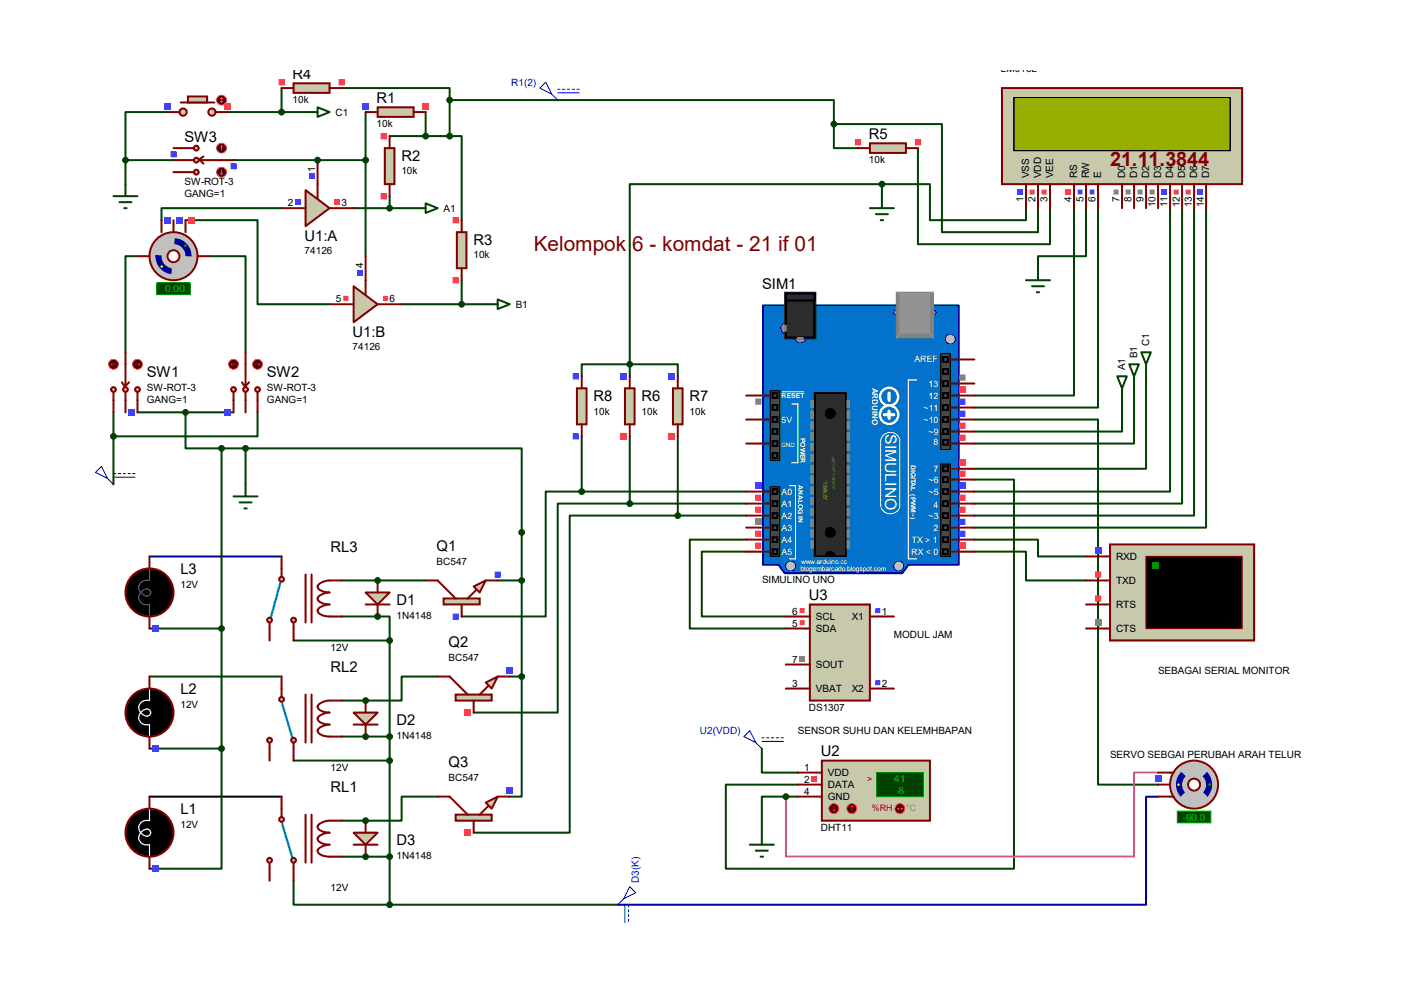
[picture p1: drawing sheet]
<svg xmlns="http://www.w3.org/2000/svg" width="297mm" height="210mm" viewBox="0 0 297 210" stroke-linecap="round" stroke-linejoin="round" font-family="sans-serif">
<path d="M49.4 33.9h17.8M29.1 54.2h-2.6v20.3M39.2 46.6h15.3v17.7h15.2M44.3 54.2h7.6v20.3M59.6 44h-25.4v2.6" fill="none" stroke="#004000" stroke-width=".42"/>
<circle cx="67.2" cy="33.9" r=".21" fill="#004000"/>
<g fill="none" stroke="#004000" stroke-width=".42">
<path d="M59.6 18.6v5.1M72.3 18.6h22.8v2.6M26.5 33.9h10.2M26.5 33.9v5M35.4 23.7h-8.9v10.2M48.1 23.7h16.5M67.2 33.9h10.1M77.3 23.7v30.5M82.4 28.8h12.7M90 23.7v5.1M95.1 28.8h2.6v17.8M95.1 21.2h81.3v5"/>
<path d="M95.1 21.2v7.6M176.4 26.2h22.9v22.9h20.3v-5.1M176.4 26.2v5.1h5.1M194.2 31.3v20.3h27.9v-7.6M74.8 44h12.7M82.4 41.5v2.5M97.7 59.3v5M186.6 41.5v-2.6h10.1v7.7h20.3v-2.6M227.2 44v39.7h-21.1M229.7 44v10.2h-10.1v2.5M232.3 44v42.2h-26.2M247.5 44v60h-41.4"/>
<path d="M250.1 44v62.5h-44M252.6 44v65.1h-46.5M255.1 44v67.6h-49M85 64.3h17.7M24 87.2v15.2M29.1 87.2h20.3M39.2 87.2v7.6h7.7M46.9 94.8h5v7.6M46.9 94.8v63.5M54.5 87.2v5.1h-30.5M133.2 92.3v14.2h24.7M143.4 92.3v16.8h14.5"/>
<path d="M31.6 132.9h15.3M72.3 122.8h7.6M31.6 143.1h28M31.6 158.3h15.3M46.9 158.3v25.4h-15.3"/>
</g>
<path d="M31.6 168.5h28" fill="none" stroke="#000" stroke-width=".42"/>
<path d="M31.6 117.7h28" fill="none" stroke="#000080" stroke-width=".42"/>
<circle cx="79.9" cy="122.8" r=".21" fill="#004000"/>
<path d="M72.3 130.4h7.6" fill="none" stroke="#004000" stroke-width=".42"/>
<circle cx="79.9" cy="130.4" r=".21" fill="#004000"/>
<path d="M72.3 148.2h5" fill="none" stroke="#004000" stroke-width=".42"/>
<circle cx="77.3" cy="148.2" r=".21" fill="#004000"/>
<path d="M72.3 155.8h5" fill="none" stroke="#004000" stroke-width=".42"/>
<circle cx="77.3" cy="155.8" r=".21" fill="#004000"/>
<path d="M77.3 155.8h5.1M72.3 173.6h5" fill="none" stroke="#004000" stroke-width=".42"/>
<circle cx="77.3" cy="173.6" r=".21" fill="#004000"/>
<path d="M72.3 181.2h5" fill="none" stroke="#004000" stroke-width=".42"/>
<circle cx="77.3" cy="181.2" r=".21" fill="#004000"/>
<g fill="none" stroke="#004000" stroke-width=".42">
<path d="M186.6 38.9h-53.4v38.1M133.2 77h10.2v2.6M133.2 77h-10.1v2.6M133.2 77v2.6M242.4 79.6v19.5h-36.3M51.9 94.8h58.5v48.3M123.1 92.3v11.7M206.1 88.7h26.2v77.2h12.7M237.4 84.7v6.6h-31.3M239.9 82.1v11.7h-33.8M123.1 104h-7.7v26.4h-17.7M123.1 104h34.8"/>
<path d="M133.2 106.5h-15.2v44.2h-17.8M143.4 109.1h-22.9v67h-20.3M157.9 116.7h-9.4v13.7h17.7M157.9 114.1h-12v18.8h20.3M206.1 101.4h8.4v82.3h-61v-17.8h15.3M206.1 114.1h13.5v3.6h10.1M206.1 116.7h10.9v6.1h12.7M62.1 135.5h20.3M79.9 130.4h2.5v5.1M79.9 122.8h10.1M82.4 135.5v55.8M105.3 122.8h5.1"/>
<path d="M92.6 143.1h-7.6v5.1h-7.7M107.8 143.1h2.6M110.4 143.1v25.4h-2.6M161.2 158.3v5.1h7.6M62.1 160.9h20.3M92.6 168.5h-7.6v5.1h-7.7M168.8 168.5h-7.6v7.6M62.1 186.3v5h20.3M77.3 181.2h5.1M82.4 191.3h48.3"/>
</g>
<path d="M245 168.5h-2.6v22.8h-111.7" fill="none" stroke="#000080" stroke-width=".42"/>
<path d="M245 163.4h-5.1v17.8h-73.7v-12.7" fill="none" stroke="#f0f" stroke-width=".42"/>
<path d="M64.6 40.2l5.1 3.8-5.1 3.8z" fill="#c8c8aa" stroke="#800000" stroke-width=".42"/>
<path d="M67.2 33.9v8.1M59.6 44h5M69.7 44h5.1" fill="none" stroke="#800000" stroke-width=".42"/>
<path d="M62.5 42.2h1v1.1h-1z" fill="#4040ff"/>
<path d="M70.9 42.2h1v1.1h-1z" fill="#ff4040"/>
<path d="M65.4 36.8h1.1v1h-1.1z" fill="#4040ff"/>
<path d="M74.8 60.5l5.1 3.8-5.1 3.9z" fill="#c8c8aa" stroke="#800000" stroke-width=".42"/>
<path d="M77.3 54.2v8.1M69.7 64.3h5.1M79.9 64.3h5.1" fill="none" stroke="#800000" stroke-width=".42"/>
<path d="M72.6 62.6h1.1v1h-1.1zM81 62.6h1.1v1h-1.1z" fill-rule="evenodd" fill="#ff4040"/>
<path d="M75.6 57.1h1v1.1h-1z" fill="#4040ff"/>
<circle cx="36.7" cy="54.2" r="5.1" fill="#c0c0c0" stroke="#800000" stroke-width=".42"/>
<circle cx="36.7" cy="54.2" r="1.27" fill="#fff" stroke="#800000" stroke-width=".42"/>
<path d="M34.2 51.3a3.9 3.9 0 0 1 2.8-.9l-.1 1.2a2.53 2.53 0 0 0-2.7 2.4l-1.3-.1a3.8 3.8 0 0 1 1.3-2.6z" fill="#c0c0c0" stroke="#c0c0c0" stroke-width=".38"/>
<g fill="#000080">
<path d="M37 50.4a3.8 3.8 0 0 1 3.5 4h-1.3a2.53 2.53 0 0 0-2.3-2.8z"/>
<path d="M32.9 53.9l1.3 .1a2.53 2.53 0 0 0 2.3 2.7l-.1 1.3a3.8 3.8 0 0 1-3.5-4.1z"/>
</g>
<path d="M36.5 56.7a2.53 2.53 0 0 0 2.7-2.3h1.3a3.8 3.8 0 0 1-4.1 3.6z" fill="#c0c0c0" stroke="#c0c0c0" stroke-width=".38"/>
<circle cx="34.2" cy="56.4" r=".26" fill="#ff0"/>
<circle cx="39.2" cy="52" r=".26" fill="#0f0"/>
<path d="M33.1 59.8h7.2v2.5h-7.2z" fill="#004000" stroke="#0f0" stroke-width=".21"/>
<path d="M29.1 54.2h2.5M34.2 46.6v2.5M36.7 46.6v2.5M39.2 46.6v2.5M41.8 54.2h2.5" fill="none" stroke="#800000" stroke-width=".42"/>
<path d="M37.3 45.9h1.4v1.3h-1.4z" fill="#4040ff"/>
<path d="M39.9 45.9h1.3v1.3h-1.3z" fill="#ff4040"/>
<path d="M34.8 45.9h1.3v1.3h-1.3z" fill="#4040ff"/>
<g fill="#c8c8aa" stroke="#800000" stroke-width=".42">
<circle cx="26.5" cy="82.4" r=".51"/>
<circle cx="24" cy="82.4" r=".51"/>
<circle cx="29.1" cy="82.4" r=".51"/>
</g>
<path d="M26.5 74.5v7.1l.8-.7M24 82.9v4.3M25.8 80.9l.5 .7M26.5 83.1v4.1M29.1 82.9v4.3" fill="none" stroke="#800000" stroke-width=".42"/>
<circle cx="24" cy="77" r="1.02" fill="#400000" stroke="#f00" stroke-width=".21"/>
<path d="M23.5 77l.2 .3M23.5 77h1M23.7 76.8l-.2 .2" fill="none" stroke="#f00" stroke-width=".21"/>
<circle cx="29.1" cy="77" r="1.02" fill="#400000" stroke="#f00" stroke-width=".21"/>
<path d="M28.6 77h1M29.3 76.8l.3 .2M29.6 77l-.3 .3" fill="none" stroke="#f00" stroke-width=".21"/>
<path d="M27.2 86.6h1.3v1.3h-1.3z" fill="#4040ff"/>
<g fill="#c8c8aa" stroke="#800000" stroke-width=".42">
<circle cx="51.9" cy="82.4" r=".51"/>
<circle cx="49.4" cy="82.4" r=".51"/>
<circle cx="54.5" cy="82.4" r=".51"/>
</g>
<path d="M51.9 74.5v7.1l.8-.7M49.4 82.9v4.3M51.2 80.9l.5 .7M51.9 83.1v4.1M54.5 82.9v4.3" fill="none" stroke="#800000" stroke-width=".42"/>
<circle cx="49.4" cy="77" r="1.02" fill="#400000" stroke="#f00" stroke-width=".21"/>
<path d="M48.9 77l.2 .3M48.9 77h1M49.1 76.8l-.2 .2" fill="none" stroke="#f00" stroke-width=".21"/>
<circle cx="54.5" cy="77" r="1.02" fill="#400000" stroke="#f00" stroke-width=".21"/>
<path d="M54 77h1M54.7 76.8l.3 .2M55 77l-.3 .3" fill="none" stroke="#f00" stroke-width=".21"/>
<path d="M47.5 86.6h1.3v1.3h-1.3z" fill="#4040ff"/>
<g fill="#c8c8aa" stroke="#800000" stroke-width=".42">
<circle cx="41.5" cy="33.9" r=".51"/>
<circle cx="41.5" cy="31.3" r=".51"/>
<circle cx="41.5" cy="36.4" r=".51"/>
</g>
<path d="M36.7 33.9h4.1M36.7 31.3h4.3M36.7 36.4h4.3M43.1 33.1l-.8 .5M49.4 33.9h-7.1l.8 .7" fill="none" stroke="#800000" stroke-width=".42"/>
<circle cx="46.9" cy="31.3" r="1.02" fill="#400000" stroke="#f00" stroke-width=".21"/>
<path d="M46.9 30.8l-.3 .3M46.9 30.8l.2 .3M46.9 30.8v1" fill="none" stroke="#f00" stroke-width=".21"/>
<circle cx="46.9" cy="36.4" r="1.02" fill="#400000" stroke="#f00" stroke-width=".21"/>
<path d="M46.6 36.7l.3 .2M46.9 35.9v1M47.1 36.7l-.2 .2" fill="none" stroke="#f00" stroke-width=".21"/>
<path d="M36.1 32h1.3v1.3h-1.3zM48.8 34.5h1.3v1.3h-1.3z" fill-rule="evenodd" fill="#4040ff"/>
<path d="M26.5 38.9v2.6M24 41.5h5.1M25.3 42.8h2.5M26.3 44h.5M87.5 44h2.5M90 43l2.6 1-2.6 1z" fill="none" stroke="#004000" stroke-width=".42"/>
<path d="M114.2 18.6l1.2-1.2 1.3 2.5zM116.7 19.9l1.3 1.3M118 18.9h.5M118 19.6h4.6M119 18.9h.5M120 18.9h.5M121 18.9h.5M122 18.9h.6" fill="none" stroke="#0000c0" stroke-width=".21"/>
<path d="M79.9 22.7h7.6v2h-7.6z" fill="#c8c8aa" stroke="#800000" stroke-width=".42"/>
<path d="M77.3 23.7h2.6M87.5 23.7h2.5" fill="none" stroke="#800000" stroke-width=".42"/>
<path d="M76.7 21.8h1.3v1.3h-1.3z" fill="#4040ff"/>
<path d="M89.4 21.8h1.3v1.3h-1.3z" fill="#ff4040"/>
<g fill="#004000" stroke="#004000" stroke-width=".42">
<circle cx="67.2" cy="33.9" r=".51"/>
<circle cx="77.3" cy="33.9" r=".51"/>
</g>
<path d="M81.4 31.3h2v7.6h-2z" fill="#c8c8aa" stroke="#800000" stroke-width=".42"/>
<path d="M82.4 28.8v2.5M82.4 38.9v2.6" fill="none" stroke="#800000" stroke-width=".42"/>
<path d="M80.5 40.9h1.3v1.3h-1.3zM80.5 28.2h1.3v1.3h-1.3z" fill-rule="evenodd" fill="#ff4040"/>
<path d="M96.6 49.1h2.1v7.6h-2.1z" fill="#c8c8aa" stroke="#800000" stroke-width=".42"/>
<path d="M97.7 46.6v2.5M97.7 56.7v2.6" fill="none" stroke="#800000" stroke-width=".42"/>
<path d="M95.8 58.6h1.3v1.3h-1.3zM95.8 45.9h1.3v1.3h-1.3z" fill-rule="evenodd" fill="#ff4040"/>
<g fill="#004000" stroke="#004000" stroke-width=".42">
<circle cx="82.4" cy="44" r=".51"/>
<circle cx="90" cy="28.8" r=".51"/>
<circle cx="95.1" cy="28.8" r=".51"/>
<circle cx="97.7" cy="64.3" r=".51"/>
</g>
<path d="M102.7 64.3h2.6M105.3 63.3l2.5 1-2.5 1.1z" fill="none" stroke="#004000" stroke-width=".42"/>
<g fill="#c8c8aa" stroke="#800000" stroke-width=".42">
<circle cx="44.8" cy="23.7" r=".76"/>
<circle cx="38.7" cy="23.7" r=".76"/>
</g>
<path d="M38.2 21.7h7.1" fill="none" stroke="#800000" stroke-width=".42"/>
<path d="M39.8 20.4h4v1.3h-4z" fill="#c8c8aa" stroke="#800000" stroke-width=".42"/>
<path d="M35.4 23.7h2.6M45.6 23.7h2.5" fill="none" stroke="#800000" stroke-width=".42"/>
<circle cx="46.9" cy="21.2" r="1.02" fill="#400000" stroke="#f00" stroke-width=".21"/>
<path d="M46.6 21.4l.3 .3M46.9 20.7v1M46.9 20.7l-.3 .2M46.9 20.7l.2 .2M47.1 21.4l-.2 .3" fill="none" stroke="#f00" stroke-width=".21"/>
<path d="M34.8 21.8h1.3v1.3h-1.3z" fill="#4040ff"/>
<path d="M47.5 21.8h1.3v1.3h-1.3z" fill="#ff4040"/>
<circle cx="26.5" cy="33.9" r=".51" fill="#004000" stroke="#004000" stroke-width=".42"/>
<path d="M62.1 17.6h7.6v2h-7.6z" fill="#c8c8aa" stroke="#800000" stroke-width=".42"/>
<path d="M59.6 18.6h2.5M69.7 18.6h2.6" fill="none" stroke="#800000" stroke-width=".42"/>
<path d="M58.9 16.7h1.3v1.3h-1.3zM71.6 16.7h1.3v1.3h-1.3z" fill-rule="evenodd" fill="#ff4040"/>
<g fill="#004000" stroke="#004000" stroke-width=".42">
<circle cx="95.1" cy="21.2" r=".51"/>
<circle cx="59.6" cy="23.7" r=".51"/>
</g>
<path d="M64.6 23.7h2.6M67.2 22.7l2.5 1-2.5 1z" fill="none" stroke="#004000" stroke-width=".42"/>
<path d="M161.4 64.6h41.4v54.9h-10.6l-1.3 1.7h-24.9l-1.3-1.7h-3.3z" fill="#0272cc" stroke="#0000c0" stroke-width=".42"/>
<path d="M168.8 85.4v12.5M193.9 80.3h-1.7v37.9h1.7M167 102.7h1.3v15.5" fill="none" stroke="#fff" stroke-width=".25"/>
<circle cx="188.3" cy="93.6" r="2.12" fill="#0272cc" stroke="#fff" stroke-width=".21" stroke-dasharray=".4 .1"/>
<circle cx="188.3" cy="106.5" r="2.16" fill="#0272cc" stroke="#fff" stroke-width=".21"/>
<path d="M186.1 93h4.5v14h-4.5z" fill="#0272cc" stroke="#0272cc" stroke-width=".42"/>
<path d="M186.4 92.8l-.1 14.5M190.4 92.8v14.5" fill="none" stroke="#fff" stroke-width=".21"/>
<path d="M186.3 92l-.5 1.3M190.4 92l.5 1.3M185.8 106.5l.8 2.6M190.9 106.5l-.5 1.8" fill="none" stroke="#0272cc" stroke-width=".42"/>
<g fill="#0272cc" stroke="#fff" stroke-width=".51">
<circle cx="188.1" cy="83.9" r="1.91"/>
<circle cx="188.1" cy="87.7" r="1.95"/>
</g>
<path d="M187.1 87.7h2M188.1 83.1v1.6M188.1 87v1.5" fill="none" stroke="#fff" stroke-width=".68"/>
<path d="M167.5 85.4h1.3M167.5 97.9h1.3M167 118.2h1.3" fill="none" stroke="#fff" stroke-width=".25"/>
<path d="M165.5 82.9h4.6" fill="none" stroke="#fff" stroke-width=".21"/>
<g fill="#c0c0c0" stroke="#0000c0" stroke-width=".21">
<circle cx="190.1" cy="119.7" r="1.06"/>
<circle cx="167.3" cy="119.7" r="1.06"/>
<circle cx="201" cy="71.7" r="1.06"/>
</g>
<g fill="#464646" stroke="#000" stroke-width=".25">
<path d="M162.9 82.6h2.1v14.8h-2.1z"/>
<path d="M162.9 103h2.1v14.7h-2.1z"/>
<path d="M199 74.8h2v20.3h-2z"/>
<path d="M199 98.1h2v19.6h-2z"/>
</g>
<g fill="#464646" stroke="#000" stroke-width=".42">
<path d="M163.4 83.1h1.1v1.1h-1.1z"/>
<path d="M163.4 85.7h1.1v1h-1.1z"/>
<path d="M163.4 88.2h1.1v1h-1.1z"/>
<path d="M163.4 90.8h1.1v1h-1.1z"/>
<path d="M163.4 93.3h1.1v1h-1.1z"/>
<path d="M163.4 95.8h1.1v1.1h-1.1z"/>
<path d="M163.4 103.5h1.1v1h-1.1z"/>
<path d="M163.4 106h1.1v1h-1.1z"/>
<path d="M163.4 108.5h1.1v1.1h-1.1z"/>
<path d="M163.4 111.1h1.1v1h-1.1z"/>
<path d="M163.4 113.6h1.1v1h-1.1z"/>
<path d="M163.4 116.2h1.1v1h-1.1z"/>
<path d="M199.5 75.5h1v1h-1z"/>
<path d="M199.5 80.6h1v1h-1z"/>
<path d="M199.5 83.1h1v1.1h-1z"/>
<path d="M199.5 85.7h1v1h-1z"/>
<path d="M199.5 88.2h1v1h-1z"/>
<path d="M199.5 90.8h1v1h-1z"/>
<path d="M199.5 93h1v1.1h-1z"/>
<path d="M199.5 78.1h1v1h-1z"/>
<path d="M199.5 98.6h1v1.1h-1z"/>
<path d="M199.5 100.9h1v1h-1z"/>
<path d="M199.5 103.5h1v1h-1z"/>
<path d="M199.5 106h1v1h-1z"/>
<path d="M199.5 108.5h1v1.1h-1z"/>
<path d="M199.5 111.1h1v1h-1z"/>
<path d="M199.5 113.6h1v1h-1z"/>
<path d="M199.5 116.2h1v1h-1z"/>
</g>
<path d="M172.3 83.1h6.6v34.6h-6.6z" fill="#2c2c2c" stroke="#000" stroke-width=".42"/>
<g fill="#000" stroke="#000" stroke-width=".21">
<circle cx="175.6" cy="87.5" r="1.06"/>
<circle cx="175.6" cy="117.7" r="1.06"/>
<circle cx="175.6" cy="112.6" r="1.06"/>
</g>
<path d="M172.1 118.4h7.1" fill="none" stroke="#0272cc" stroke-width="1.2"/>
<g fill="#939393" stroke="#0000c0" stroke-width=".21">
<circle cx="197.5" cy="66.1" r=".55"/>
<circle cx="189.6" cy="66.1" r=".55"/>
</g>
<path d="M189.6 61.8h7.9v9.7h-7.9z" fill="#808080" stroke="#808080" stroke-width=".21"/>
<path d="M190.4 62.1h6.3v8.3h-6.3z" fill="#939393" stroke="#939393" stroke-width=".21"/>
<path d="M189.7 61.8l.7 .3M190.4 70.4l-.8 1.1M196.7 70.4l.8 1.1M197.5 61.8l-.8 .3" fill="none" stroke="#939393" stroke-width=".21"/>
<g fill="#939393" stroke="#0000c0" stroke-width=".21">
<circle cx="169.3" cy="71.2" r="1.31"/>
<circle cx="166.5" cy="69.4" r="1.31"/>
</g>
<path d="M166 61.8h6.6v9.9h-6.6z" fill="#000" stroke="#2c2c2c" stroke-width=".21"/>
<g fill="#808080" stroke="#808080" stroke-width=".42">
<path d="M168.8 71.5h1v.2h-1z"/>
<path d="M166 68.9h.2v1h-.2z"/>
</g>
<path d="M166.8 62.6h5v8.4h-5z" fill="#2c2c2c" stroke="#2c2c2c" stroke-width=".42"/>
<path d="M166.2 62.1h6.1v1.5h-6.1z" fill="#2c2c2c" stroke="#000" stroke-width=".42"/>
<g fill="#808080" stroke="#808080" stroke-width=".25">
<path d="M179.2 84.7h.5v1.5h-.5z"/>
<path d="M179.2 87h.5v1.5h-.5z"/>
<path d="M179.2 89.2h.5v1.6h-.5z"/>
<path d="M179.2 91.5h.5v1.5h-.5z"/>
<path d="M179.2 93.8h.5v1.5h-.5z"/>
<path d="M179.2 96.1h.5v1.5h-.5z"/>
<path d="M179.2 98.4h.5v1.5h-.5z"/>
<path d="M179.2 100.7h.5v1.5h-.5z"/>
<path d="M179.2 103h.5v1.5h-.5z"/>
<path d="M179.2 105.2h.5v1.6h-.5z"/>
<path d="M179.2 107.5h.5v1.6h-.5z"/>
<path d="M179.2 109.8h.5v1.5h-.5z"/>
<path d="M179.2 112.1h.5v1.5h-.5z"/>
<path d="M179.2 114.4h.5v1.5h-.5z"/>
<path d="M171.6 84.7h.5v1.5h-.5z"/>
<path d="M171.6 87h.5v1.5h-.5z"/>
<path d="M171.6 89.2h.5v1.6h-.5z"/>
<path d="M171.6 91.5h.5v1.5h-.5z"/>
<path d="M171.6 93.8h.5v1.5h-.5z"/>
<path d="M171.6 96.1h.5v1.5h-.5z"/>
<path d="M171.6 98.4h.5v1.5h-.5z"/>
<path d="M171.6 100.7h.5v1.5h-.5z"/>
<path d="M171.6 103h.5v1.5h-.5z"/>
<path d="M171.6 105.2h.5v1.6h-.5z"/>
<path d="M171.6 107.5h.5v1.6h-.5z"/>
<path d="M171.6 109.8h.5v1.5h-.5z"/>
<path d="M171.6 112.1h.5v1.5h-.5z"/>
<path d="M171.6 114.4h.5v1.5h-.5z"/>
</g>
<g fill="none" stroke="#800000" stroke-width=".42">
<path d="M201 76h5.1M157.9 93.8h5M157.9 88.7h5M157.9 83.7h5M201 93.8h5.1M201 91.3h5.1M201 88.7h5.1M201 86.2h5.1M201 83.7h5.1M201 81.1h5.1M201 99.1h5.1M157.9 116.7h5"/>
<path d="M157.9 114.1h5M157.9 111.6h5M157.9 109.1h5M157.9 106.5h5M157.9 104h5M201 116.7h5.1M201 114.1h5.1M201 111.6h5.1M201 109.1h5.1M201 106.5h5.1M201 104h5.1M201 101.4h5.1"/>
</g>
<path d="M202.9 114.8h1.4v1.3h-1.4z" fill="#ff4040"/>
<path d="M202.9 112.2h1.4v1.3h-1.4zM202.9 109.7h1.4v1.3h-1.4z" fill-rule="evenodd" fill="#4040ff"/>
<path d="M202.9 107.1h1.4v1.4h-1.4zM202.9 104.6h1.4v1.3h-1.4z" fill-rule="evenodd" fill="#ff4040"/>
<path d="M202.9 102.1h1.4v1.3h-1.4z" fill="#4040ff"/>
<path d="M202.9 99.5h1.4v1.3h-1.4zM202.9 91.9h1.4v1.3h-1.4zM202.9 89.4h1.4v1.3h-1.4z" fill-rule="evenodd" fill="#ff4040"/>
<path d="M202.9 86.8h1.4v1.3h-1.4zM202.9 84.3h1.4v1.3h-1.4z" fill-rule="evenodd" fill="#4040ff"/>
<path d="M202.9 81.7h1.4v1.4h-1.4z" fill="#ff4040"/>
<path d="M202.9 79.2h1.4v1.3h-1.4zM159.8 84.3h1.3v1.3h-1.3z" fill-rule="evenodd" fill="#808080"/>
<path d="M202.9 97.2h1.4v1.4h-1.4z" fill="#ff4040"/>
<path d="M159.8 102.1h1.3v1.3h-1.3z" fill="#4040ff"/>
<path d="M159.8 104.6h1.3v1.3h-1.3zM159.8 107.1h1.3v1.4h-1.3z" fill-rule="evenodd" fill="#ff4040"/>
<path d="M159.8 109.7h1.3v1.3h-1.3z" fill="#808080"/>
<path d="M159.8 112.2h1.3v1.3h-1.3zM159.8 114.8h1.3v1.3h-1.3z" fill-rule="evenodd" fill="#ff4040"/>
<path d="M49.4 105h5.1M50.7 106.3h2.5M51.7 107.5h.5M51.9 102.4v2.6" fill="none" stroke="#004000" stroke-width=".42"/>
<path d="M21.5 98.6l1.2 2.6-2.5-1.3zM22.7 101.2l1.3 1.2M24 100.2h.5M24 100.9h4.6M25 100.2h.5M26 100.2h.5M27.1 100.2h.5M28.1 100.2h.5" fill="none" stroke="#0000c0" stroke-width=".21"/>
<g fill="#004000" stroke="#004000" stroke-width=".42">
<circle cx="24" cy="92.3" r=".51"/>
<circle cx="39.2" cy="87.2" r=".51"/>
</g>
<path d="M212 18.6h50.8v20.3h-50.8z" fill="#c8c8aa" stroke="#800000" stroke-width=".42"/>
<path d="M214.5 20.7h45.7v11.1h-45.7z" fill="#324600" stroke="#000" stroke-width=".25"/>
<path d="M214.5 20.7h45.7v11.1h-45.7z" fill="#96af00" stroke="#000" stroke-width=".25"/>
<g fill="none" stroke="#800000" stroke-width=".42">
<path d="M217 38.9v5.1M219.6 38.9v5.1M222.1 38.9v5.1M227.2 38.9v5.1M229.7 38.9v5.1M232.3 38.9v5.1M237.4 38.9v5.1M239.9 38.9v5.1M242.4 38.9v5.1M245 38.9v5.1M247.5 38.9v5.1M250.1 38.9v5.1"/>
<path d="M252.6 38.9v5.1M255.1 38.9v5.1"/>
</g>
<path d="M253.4 40.1h1v1h-1z" fill="#4040ff"/>
<path d="M250.8 40.1h1.1v1h-1.1zM248.3 40.1h1v1h-1z" fill-rule="evenodd" fill="#ff4040"/>
<path d="M245.7 40.1h1.1v1h-1.1z" fill="#4040ff"/>
<path d="M243.2 40.1h1.1v1h-1.1zM240.7 40.1h1v1h-1zM238.1 40.1h1.1v1h-1.1zM235.6 40.1h1v1h-1z" fill-rule="evenodd" fill="#808080"/>
<path d="M230.5 40.1h1.1v1h-1.1zM228 40.1h1v1h-1z" fill-rule="evenodd" fill="#4040ff"/>
<path d="M225.4 40.1h1.1v1h-1.1z" fill="#ff4040"/>
<path d="M215.3 40.1h1v1h-1z" fill="#4040ff"/>
<path d="M217.8 40.1h1.1v1h-1.1zM220.3 40.1h1.1v1h-1.1z" fill-rule="evenodd" fill="#ff4040"/>
<path d="M184 30.3h7.6v2h-7.6z" fill="#c8c8aa" stroke="#800000" stroke-width=".42"/>
<path d="M181.5 31.3h2.5M191.6 31.3h2.6" fill="none" stroke="#800000" stroke-width=".42"/>
<path d="M180.8 29.4h1.4v1.3h-1.4zM193.5 29.4h1.4v1.3h-1.4z" fill-rule="evenodd" fill="#ff4040"/>
<path d="M184 44h5.1M185.3 45.3h2.5M186.3 46.6h.5M186.6 41.5v2.5M217 59.3h5.1M219.6 56.7v2.6M218.3 60.5h2.6M219.3 61.8h.5M158.6 178.6h5.1M159.9 179.9h2.5M161.2 176.1v2.5M160.9 181.2h.5" fill="none" stroke="#004000" stroke-width=".42"/>
<circle cx="176.4" cy="26.2" r=".51" fill="#004000" stroke="#004000" stroke-width=".42"/>
<path d="M157.4 155.8l1.2-1.3 1.3 2.6zM159.9 157.1l1.3 1.2M161.2 156h.5M161.2 156.8h4.5M162.2 156h.5M163.2 156h.5M164.2 156h.5M165.2 156h.5" fill="none" stroke="#0000c0" stroke-width=".21"/>
<path d="M59.6 171v1.8M64.6 172.3v10.2M65.9 172.3v10.2M69.7 173.6a2.69 2.69 0 0 0-2.5 1.2 2.31 2.31 0 0 0 2.5 1.3 2.69 2.69 0 0 0-2.5 1.3 2.31 2.31 0 0 0 2.5 1.2 2.69 2.69 0 0 0-2.5 1.3 2.31 2.31 0 0 0 2.5 1.3M57 182.5v1.2M62.1 182.5v1.2" fill="none" stroke="#800000" stroke-width=".42"/>
<path d="M59.6 173.8l2.2 7.6" fill="none" stroke="#00c0c0" stroke-width=".51"/>
<path d="M59.3 174.1l-2 7.3" fill="none" stroke="#fff" stroke-width=".51"/>
<g fill="#c8c8aa" stroke="#800000" stroke-width=".42">
<circle cx="59.6" cy="173.3" r=".51"/>
<circle cx="57" cy="181.9" r=".51"/>
<circle cx="62.1" cy="181.9" r=".51"/>
</g>
<path d="M57 157.1v1.2M59.6 145.6v1.8M62.1 157.1v1.2M64.6 146.9v10.2M65.9 146.9v10.2M69.7 148.2a2.69 2.69 0 0 0-2.5 1.2 2.31 2.31 0 0 0 2.5 1.3 2.69 2.69 0 0 0-2.5 1.3 2.31 2.31 0 0 0 2.5 1.2 2.69 2.69 0 0 0-2.5 1.3 2.31 2.31 0 0 0 2.5 1.3M59.6 168.5v2.5M69.7 173.6h2.6M57 183.7v2.6M62.1 183.7v2.6M69.7 181.2h2.6" fill="none" stroke="#800000" stroke-width=".42"/>
<path d="M59.6 148.4l2.2 7.6" fill="none" stroke="#00c0c0" stroke-width=".51"/>
<path d="M59.3 148.7l-2 7.3" fill="none" stroke="#fff" stroke-width=".51"/>
<g fill="#c8c8aa" stroke="#800000" stroke-width=".42">
<circle cx="59.6" cy="147.9" r=".51"/>
<circle cx="57" cy="156.5" r=".51"/>
<circle cx="62.1" cy="156.5" r=".51"/>
</g>
<path d="M57 131.7v1.2M59.6 120.2v1.8M62.1 131.7v1.2M64.6 121.5v10.2M65.9 121.5v10.2M69.7 122.8a2.69 2.69 0 0 0-2.5 1.2 2.31 2.31 0 0 0 2.5 1.3 2.69 2.69 0 0 0-2.5 1.3 2.31 2.31 0 0 0 2.5 1.2 2.69 2.69 0 0 0-2.5 1.3 2.31 2.31 0 0 0 2.5 1.3M57 158.3v2.6M59.6 143.1v2.5M62.1 158.3v2.6M69.7 155.8h2.6M69.7 148.2h2.6" fill="none" stroke="#800000" stroke-width=".42"/>
<path d="M59.6 123l2.2 7.6" fill="none" stroke="#fff" stroke-width=".51"/>
<path d="M59.3 123.3l-2 7.3" fill="none" stroke="#00c0c0" stroke-width=".51"/>
<g fill="#c8c8aa" stroke="#800000" stroke-width=".42">
<circle cx="59.6" cy="122.5" r=".51"/>
<circle cx="57" cy="131.1" r=".51"/>
<circle cx="62.1" cy="131.1" r=".51"/>
</g>
<path d="M59.6 117.7v2.5M57 132.9v2.6M62.1 132.9v2.6M69.7 130.4h2.6M69.7 122.8h2.6M31.6 168.5v2.5M31.6 181.2v2.5" fill="none" stroke="#800000" stroke-width=".42"/>
<g fill="#004000" stroke="#004000" stroke-width=".42">
<circle cx="51.9" cy="94.8" r=".51"/>
<circle cx="110.4" cy="122.8" r=".51"/>
</g>
<path d="M132 190.1l-1.3 1.2M132.2 191.3v3.9M133 191.3v.6M133 192.4v.5M133 193.4v.5M133 194.4v.5M133.2 187.5l1.3 1.3-2.5 1.3z" fill="none" stroke="#0000c0" stroke-width=".21"/>
<circle cx="31.6" cy="176.1" r="5.1" fill="#000" stroke="#800000" stroke-width=".42"/>
<path d="M23.5 176.1h1.8M24.3 172.6l1.5 1M25.8 178.6l-1.5 1.1M26.8 169.5l1 1.5M31.6 171v2.6a1.69 1.69 0 0 0-2.2 1.1 1.69 1.69 0 0 0 1.4 2.1 .77 .77 0 0 0 1.1-.7 .77 .77 0 0 0-1.1-.7 1.68 1.68 0 0 0-1.4 1.4 1.68 1.68 0 0 0 1 1.8h1.2v2.6M27.8 181.2l-1 1.5" fill="none" stroke="#fff" stroke-width=".25"/>
<path d="M32.3 183.1h1.3v1.3h-1.3z" fill="#4040ff"/>
<circle cx="31.6" cy="150.7" r="5.1" fill="#000" stroke="#800000" stroke-width=".42"/>
<path d="M23.5 150.7h1.8M24.3 147.2l1.5 1M25.8 153.2l-1.5 1.1M26.8 144.1l1 1.5M27.8 155.8l-1 1.5M31.6 145.6v2.6a1.69 1.69 0 0 0-2.2 1.1 1.69 1.69 0 0 0 1.4 2.1 .77 .77 0 0 0 1.1-.7 .77 .77 0 0 0-1.1-.7 1.68 1.68 0 0 0-1.4 1.4 1.68 1.68 0 0 0 1 1.8h1.2v2.6" fill="none" stroke="#fff" stroke-width=".25"/>
<path d="M31.6 143.1v2.5M31.6 155.8v2.5" fill="none" stroke="#800000" stroke-width=".42"/>
<path d="M32.3 157.7h1.3v1.3h-1.3z" fill="#4040ff"/>
<circle cx="31.6" cy="125.3" r="5.1" fill="#000" stroke="#800000" stroke-width=".42"/>
<path d="M31.6 120.2v2.6a1.69 1.69 0 0 0-2.2 1.1 1.69 1.69 0 0 0 1.4 2.1 .77 .77 0 0 0 1.1-.7 .77 .77 0 0 0-1.1-.7 1.68 1.68 0 0 0-1.4 1.4 1.68 1.68 0 0 0 1 1.8h1.2v2.6" fill="none" stroke="#606060" stroke-width=".25"/>
<path d="M26.8 118.7l1 1.5M23.5 125.3h1.8M24.3 121.8l1.5 1M25.8 127.8l-1.5 1.1M27.8 130.4l-1 1.5" fill="none" stroke="#fff" stroke-width=".25"/>
<path d="M31.6 117.7v2.5M31.6 130.4v2.5" fill="none" stroke="#800000" stroke-width=".42"/>
<path d="M32.3 132.3h1.3v1.3h-1.3z" fill="#4040ff"/>
<g fill="#004000" stroke="#004000" stroke-width=".42">
<circle cx="46.9" cy="94.8" r=".51"/>
<circle cx="46.9" cy="132.9" r=".51"/>
<circle cx="46.9" cy="158.3" r=".51"/>
</g>
<path d="M132.2 82.1h2v7.6h-2z" fill="#c8c8aa" stroke="#800000" stroke-width=".42"/>
<path d="M133.2 79.6v2.5M133.2 89.7v2.6" fill="none" stroke="#800000" stroke-width=".42"/>
<path d="M131.3 91.7h1.3v1.3h-1.3z" fill="#ff4040"/>
<path d="M131.3 79h1.3v1.3h-1.3z" fill="#4040ff"/>
<path d="M142.4 82.1h2v7.6h-2z" fill="#c8c8aa" stroke="#800000" stroke-width=".42"/>
<path d="M143.4 79.6v2.5M143.4 89.7v2.6" fill="none" stroke="#800000" stroke-width=".42"/>
<path d="M141.5 91.7h1.3v1.3h-1.3z" fill="#ff4040"/>
<path d="M141.5 79h1.3v1.3h-1.3z" fill="#4040ff"/>
<path d="M122 82.1h2.1v7.6h-2.1z" fill="#c8c8aa" stroke="#800000" stroke-width=".42"/>
<path d="M123.1 79.6v2.5M123.1 89.7v2.6" fill="none" stroke="#800000" stroke-width=".42"/>
<path d="M121.2 91.7h1.3v1.3h-1.3zM121.2 79h1.3v1.3h-1.3z" fill-rule="evenodd" fill="#4040ff"/>
<g fill="#004000" stroke="#004000" stroke-width=".42">
<circle cx="133.2" cy="106.5" r=".51"/>
<circle cx="143.4" cy="109.1" r=".51"/>
<circle cx="186.6" cy="38.9" r=".51"/>
</g>
<path d="M77.3 125.3h5.1l-2.5 2.5z" fill="#c8c8aa" stroke="#800000" stroke-width=".42"/>
<path d="M77.3 127.8h5.1M79.9 122.8v2.5M79.9 127.8v2.6" fill="none" stroke="#800000" stroke-width=".42"/>
<g fill="#004000" stroke="#004000" stroke-width=".42">
<circle cx="79.9" cy="122.8" r=".51"/>
<circle cx="79.9" cy="130.4" r=".51"/>
</g>
<path d="M74.8 150.7h5.1l-2.6 2.5z" fill="#c8c8aa" stroke="#800000" stroke-width=".42"/>
<path d="M74.8 153.2h5.1M77.3 148.2v2.5M77.3 153.2v2.6" fill="none" stroke="#800000" stroke-width=".42"/>
<path d="M74.8 176.1h5.1l-2.6 2.5z" fill="#c8c8aa" stroke="#800000" stroke-width=".42"/>
<path d="M74.8 178.6h5.1M77.3 173.6v2.5M77.3 178.6v2.6" fill="none" stroke="#800000" stroke-width=".42"/>
<g fill="#004000" stroke="#004000" stroke-width=".42">
<circle cx="77.3" cy="148.2" r=".51"/>
<circle cx="77.3" cy="155.8" r=".51"/>
<circle cx="82.4" cy="155.8" r=".51"/>
<circle cx="77.3" cy="173.6" r=".51"/>
<circle cx="77.3" cy="181.2" r=".51"/>
</g>
<path d="M171.3 127.8h12.7v20.4h-12.7z" fill="#c8c8aa" stroke="#800000" stroke-width=".42"/>
<path d="M166.2 130.4h5.1M166.2 132.9h5.1M184 130.4h5.1M166.2 145.6h5.1M166.2 140.5h5.1M184 145.6h5.1" fill="none" stroke="#800000" stroke-width=".42"/>
<path d="M185.2 128.6h1v1.1h-1zM185.2 143.8h1v1.1h-1z" fill-rule="evenodd" fill="#4040ff"/>
<path d="M169.2 128.6h1v1.1h-1zM169.2 131.1h1v1.1h-1z" fill-rule="evenodd" fill="#ff4040"/>
<path d="M169.2 138.8h1v1h-1z" fill="#808080"/>
<path d="M173.9 160.9h22.8v12.7h-22.8z" fill="#c8c8aa" stroke="#800000" stroke-width=".42"/>
<path d="M185.3 163.4h10.2v5.1h-10.2z" fill="#004000" stroke="#0f0" stroke-width=".21"/>
<path d="M168.8 165.9h5.1M168.8 163.4h5.1M168.8 168.5h5.1" fill="none" stroke="#800000" stroke-width=".42"/>
<circle cx="180.2" cy="171" r="1.02" fill="#400000" stroke="#f00" stroke-width=".21"/>
<path d="M180.2 170.5l-.2 .3M180.2 170.5l.3 .3M180.2 170.5v1" fill="none" stroke="#f00" stroke-width=".21"/>
<circle cx="176.4" cy="171" r="1.02" fill="#400000" stroke="#f00" stroke-width=".21"/>
<path d="M176.1 171.3l.3 .2M176.4 170.5v1M176.7 171.3l-.3 .2" fill="none" stroke="#f00" stroke-width=".21"/>
<circle cx="190.4" cy="171" r="1.02" fill="#400000" stroke="#f00" stroke-width=".21"/>
<path d="M189.9 171h1M189.9 171l.2 .3M190.1 170.8l-.2 .2M190.6 170.8l.3 .2M190.9 171l-.3 .3" fill="none" stroke="#f00" stroke-width=".21"/>
<path d="M171.7 164.2h1.1v1h-1.1z" fill="#ff4040"/>
<circle cx="252.6" cy="165.9" r="5.1" fill="#c0c0c0" stroke="#800000" stroke-width=".42"/>
<circle cx="252.6" cy="165.9" r="1.27" fill="#fff" stroke="#800000" stroke-width=".42"/>
<path d="M247.5 163.4h.8M247.5 168.5h.8" fill="none" stroke="#800000" stroke-width=".42"/>
<path d="M249.9 163.2a3.9 3.9 0 0 1 5.4 0l-.9 1a2.46 2.46 0 0 0-3.6 0z" fill="#c0c0c0" stroke="#c0c0c0" stroke-width=".38"/>
<g fill="#000080">
<path d="M255.3 163.2a3.9 3.9 0 0 1 0 5.5l-.9-1a2.46 2.46 0 0 0 0-3.5z"/>
<path d="M249.9 163.2l.9 1a2.46 2.46 0 0 0 0 3.5l-.9 1a3.9 3.9 0 0 1 0-5.5z"/>
</g>
<path d="M249.9 168.7l.9-1a2.46 2.46 0 0 0 3.6 0l.9 1a3.9 3.9 0 0 1-5.4 0z" fill="#c0c0c0" stroke="#c0c0c0" stroke-width=".38"/>
<circle cx="249.3" cy="165.9" r=".26" fill="#ff0"/>
<circle cx="255.9" cy="165.9" r=".26" fill="#0f0"/>
<path d="M249 171.5h7.2v2.6h-7.2z" fill="#004000" stroke="#0f0" stroke-width=".21"/>
<path d="M245 165.9h2.5M245 163.4h2.5M245 168.5h2.5" fill="none" stroke="#800000" stroke-width=".42"/>
<path d="M244.3 164h1.4v1.4h-1.4z" fill="#4040ff"/>
<g fill="#004000" stroke="#004000" stroke-width=".42">
<circle cx="166.2" cy="168.5" r=".51"/>
<circle cx="110.4" cy="112.6" r=".51"/>
</g>
<path d="M236.3 79.6h2.1l-1 2.5zM238.9 77h2l-1 2.6zM239.9 79.6v2.5M241.4 74.5h2.1l-1.1 2.5zM242.4 77v2.6M237.4 82.1v2.6" fill="none" stroke="#004000" stroke-width=".42"/>
<g fill="#c8c8aa" stroke="#800000" stroke-width=".42">
<path d="M100.2 124l2.5-1.2-1.2 2.5z"/>
<path d="M93.9 126.6h7.6v1.2h-7.6z"/>
</g>
<path d="M90 122.8h2.6l3.8 3.8M97.7 127.8v2.6M100.7 124.8l-1.8 1.8M102.7 122.8h2.6" fill="none" stroke="#800000" stroke-width=".42"/>
<path d="M95.8 129.8h1.3v1.3h-1.3zM104.6 120.9h1.4v1.3h-1.4z" fill-rule="evenodd" fill="#4040ff"/>
<g fill="#c8c8aa" stroke="#800000" stroke-width=".42">
<path d="M102.7 144.4l2.6-1.3-1.3 2.5z"/>
<path d="M96.4 146.9h7.6v1.3h-7.6z"/>
</g>
<path d="M92.6 143.1h2.5l3.8 3.8M100.2 148.2v2.5M103.3 145.1l-1.8 1.8M105.3 143.1h2.5" fill="none" stroke="#800000" stroke-width=".42"/>
<path d="M98.3 150.1h1.3v1.3h-1.3z" fill="#ff4040"/>
<path d="M107.2 141.2h1.3v1.3h-1.3z" fill="#4040ff"/>
<g fill="#c8c8aa" stroke="#800000" stroke-width=".42">
<path d="M102.7 169.8l2.6-1.3-1.3 2.5z"/>
<path d="M96.4 172.3h7.6v1.3h-7.6z"/>
</g>
<path d="M92.6 168.5h2.5l3.8 3.8M100.2 173.6v2.5M103.3 170.5l-1.8 1.8M105.3 168.5h2.5" fill="none" stroke="#800000" stroke-width=".42"/>
<path d="M98.3 175.5h1.3v1.3h-1.3z" fill="#ff4040"/>
<path d="M107.2 166.6h1.3v1.3h-1.3z" fill="#4040ff"/>
<g fill="#004000" stroke="#004000" stroke-width=".42">
<circle cx="110.4" cy="143.1" r=".51"/>
<circle cx="123.1" cy="104" r=".51"/>
<circle cx="133.2" cy="77" r=".51"/>
<circle cx="82.4" cy="160.9" r=".51"/>
<circle cx="82.4" cy="135.5" r=".51"/>
<circle cx="82.4" cy="181.2" r=".51"/>
<circle cx="82.4" cy="191.3" r=".51"/>
</g>
<path d="M234.8 115.1h30.5v20.4h-30.5z" fill="#c8c8aa" stroke="#800000" stroke-width=".42"/>
<path d="M242.4 117.7h20.4v15.2h-20.4z" fill="#000" stroke="#800000" stroke-width=".25"/>
<path d="M243.7 119h1.3v1.2h-1.3z" fill="#0f0"/>
<path d="M229.7 117.7h5.1M229.7 127.8h5.1M229.7 122.8h5.1M229.7 132.9h5.1" fill="none" stroke="#800000" stroke-width=".42"/>
<path d="M231.6 115.8h1.4v1.3h-1.4z" fill="#4040ff"/>
<path d="M231.6 125.9h1.4v1.4h-1.4zM231.6 120.9h1.4v1.3h-1.4z" fill-rule="evenodd" fill="#ff4040"/>
<path d="M231.6 131h1.4v1.3h-1.4z" fill="#808080"/>
<text font-size="4.4" fill="#800000" x="112.9" y="53.1">Kelompok 6 - komdat - 21 if 01</text>
<text font-size="4.2" fill="#800000" x="234.8" y="35.2">21.11.3844</text>
<text font-size="3.3" fill="#fff" x="187.2" y="91.8" transform="rotate(90 187.2 91.8)">SIMULINO</text>
<g font-size="3.1">
<text x="61.9" y="16.7">R4</text>
<text x="79.7" y="21.8">R1</text>
<text x="39" y="29.9">SW3</text>
<text x="183.8" y="29.4">R5</text>
<text x="84.9" y="34">R2</text>
<text x="64.4" y="50.9">U1:A</text>
<text x="100.2" y="51.7">R3</text>
<text x="161.2" y="61">SIM1</text>
<text x="74.6" y="71.2">U1:B</text>
<text x="31.1" y="79.7">SW1</text>
<text x="56.5" y="79.7">SW2</text>
<text x="125.6" y="84.8">R8</text>
<text x="135.7" y="84.8">R6</text>
<text x="145.9" y="84.8">R7</text>
<text x="69.9" y="116.8">RL3</text>
<text x="92.4" y="116.5">Q1</text>
<text x="38.2" y="121.4">L3</text>
<text x="83.9" y="127.9">D1</text>
<text x="171.1" y="127">U3</text>
<text x="94.9" y="136.8">Q2</text>
<text x="69.9" y="142.2">RL2</text>
<text x="38.2" y="146.8">L2</text>
<text x="83.9" y="153.3">D2</text>
<text x="173.7" y="160">U2</text>
<text x="69.9" y="167.6">RL1</text>
<text x="94.9" y="162.2">Q3</text>
<text x="38.2" y="172.2">L1</text>
<text x="83.9" y="178.7">D3</text>
</g>
<g font-size="2.1">
<text x="211.8" y="15.3">LM016L</text>
<text x="61.9" y="21.8">10k</text>
<text x="71" y="24.5">C1</text>
<text x="79.7" y="26.9">10k</text>
<text x="183.8" y="34.5">10k</text>
<text x="39" y="39.1">SW-ROT-3</text>
<text x="39" y="41.6">GANG=1</text>
<text x="66.7" y="36.4" transform="rotate(-90 66.7 36.4)">1</text>
<text x="84.9" y="36.9">10k</text>
<text x="217.7" y="37.7" transform="rotate(-90 217.7 37.7)">VSS</text>
<text x="220.3" y="37.7" transform="rotate(-90 220.3 37.7)">VDD</text>
<text x="222.8" y="37.7" transform="rotate(-90 222.8 37.7)">VEE</text>
<text x="227.9" y="37.7" transform="rotate(-90 227.9 37.7)">RS</text>
<text x="230.4" y="37.7" transform="rotate(-90 230.4 37.7)">RW</text>
<text x="233" y="37.7" transform="rotate(-90 233 37.7)">E</text>
<text x="238" y="37.7" transform="rotate(-90 238 37.7)">D0</text>
<text x="240.6" y="37.7" transform="rotate(-90 240.6 37.7)">D1</text>
<text x="243.1" y="37.7" transform="rotate(-90 243.1 37.7)">D2</text>
<text x="245.7" y="37.7" transform="rotate(-90 245.7 37.7)">D3</text>
<text x="248.2" y="37.7" transform="rotate(-90 248.2 37.7)">D4</text>
<text x="250.7" y="37.7" transform="rotate(-90 250.7 37.7)">D5</text>
<text x="253.3" y="37.7" transform="rotate(-90 253.3 37.7)">D6</text>
<text x="255.8" y="37.7" transform="rotate(-90 255.8 37.7)">D7</text>
<text x="60.9" y="43.6">2</text>
<text x="72.3" y="43.6">3</text>
<text x="93.9" y="44.8">A1</text>
<text x="216.5" y="42.7" transform="rotate(-90 216.5 42.7)">1</text>
<text x="219.1" y="42.7" transform="rotate(-90 219.1 42.7)">2</text>
<text x="221.6" y="42.7" transform="rotate(-90 221.6 42.7)">3</text>
<text x="226.7" y="42.7" transform="rotate(-90 226.7 42.7)">4</text>
<text x="229.2" y="42.7" transform="rotate(-90 229.2 42.7)">5</text>
<text x="231.8" y="42.7" transform="rotate(-90 231.8 42.7)">6</text>
<text x="236.9" y="42.7" transform="rotate(-90 236.9 42.7)">7</text>
<text x="239.4" y="42.7" transform="rotate(-90 239.4 42.7)">8</text>
<text x="241.9" y="42.7" transform="rotate(-90 241.9 42.7)">9</text>
<text x="244.5" y="43.8" transform="rotate(-90 244.5 43.8)">10</text>
<text x="247" y="43.7" transform="rotate(-90 247 43.7)">11</text>
<text x="249.6" y="43.8" transform="rotate(-90 249.6 43.8)">12</text>
<text x="252.1" y="43.8" transform="rotate(-90 252.1 43.8)">13</text>
<text x="254.6" y="43.8" transform="rotate(-90 254.6 43.8)">14</text>
<text x="64.4" y="53.8">74126</text>
<text x="76.8" y="56.7" transform="rotate(-90 76.8 56.7)">4</text>
<text x="100.2" y="54.7">10k</text>
<text x="71.1" y="64">5</text>
<text x="82.4" y="64">6</text>
<text x="109.1" y="65.1">B1</text>
<text x="74.6" y="74.1">74126</text>
<text x="240.6" y="75.8" transform="rotate(-90 240.6 75.8)">B1</text>
<text x="243.1" y="73.2" transform="rotate(-90 243.1 73.2)">C1</text>
<text x="31.1" y="82.6">SW-ROT-3</text>
<text x="56.5" y="82.6">SW-ROT-3</text>
<text x="238" y="78.3" transform="rotate(-90 238 78.3)">A1</text>
<text x="31.1" y="85.1">GANG=1</text>
<text x="56.5" y="85.1">GANG=1</text>
<text x="125.6" y="87.7">10k</text>
<text x="135.7" y="87.7">10k</text>
<text x="145.9" y="87.7">10k</text>
<text x="92.4" y="119.4">BC547</text>
<text x="236.1" y="118.4">RXD</text>
<text x="38.2" y="124.3">12V</text>
<text x="161.2" y="123.4">SIMULINO UNO</text>
<text x="236.1" y="123.5">TXD</text>
<text x="83.9" y="130.9">1N4148</text>
<text x="167.6" y="130">6</text>
<text x="172.6" y="131.1">SCL</text>
<text x="180.2" y="131.1">X1</text>
<text x="186.6" y="130">1</text>
<text x="236.1" y="128.6">RTS</text>
<text x="69.9" y="137.6">12V</text>
<text x="167.6" y="132.5">5</text>
<text x="172.6" y="133.7">SDA</text>
<text x="189.1" y="134.9">MODUL JAM</text>
<text x="236.1" y="133.7">CTS</text>
<text x="94.9" y="139.7">BC547</text>
<text x="167.6" y="140.2">7</text>
<text x="172.6" y="141.3">SOUT</text>
<text x="245" y="142.5">SEBAGAI SERIAL MONITOR</text>
<text x="38.2" y="149.7">12V</text>
<text x="167.6" y="145.2">3</text>
<text x="172.6" y="146.4">VBAT</text>
<text x="180.2" y="146.4">X2</text>
<text x="186.6" y="145.2">2</text>
<text x="168.8" y="155.2">SENSOR SUHU DAN KELEMHBAPAN</text>
<text x="171.1" y="150.3">DS1307</text>
<text x="83.9" y="156.3">1N4148</text>
<text x="234.8" y="160.3">SERVO SEBGAI PERUBAH ARAH TELUR</text>
<text x="69.9" y="163">12V</text>
<text x="94.9" y="165.1">BC547</text>
<text x="170.1" y="165.6">2</text>
<text x="170.1" y="163">1</text>
<text x="175.1" y="166.7">DATA</text>
<text x="175.1" y="164.2">VDD</text>
<text x="170.1" y="168.1">4</text>
<text x="175.1" y="169.2">GND</text>
<text x="38.2" y="175.1">12V</text>
<text x="173.7" y="175.7">DHT11</text>
<text x="83.9" y="181.7">1N4148</text>
<text x="69.9" y="188.4">12V</text>
</g>
<g font-size="2.1" fill="#0000c0">
<text x="108.2" y="18.1">R1(2)</text>
<text x="148.1" y="155.3">U2(VDD)</text>
<text x="135.2" y="186.8" transform="rotate(-90 135.2 186.8)">D3(K)</text>
</g>
<g font-size="2.1" fill="#0f0">
<text x="35" y="61.8">0.00</text>
<text x="189.2" y="165.4">41</text>
<text x="190.1" y="168">8</text>
<text x="250.2" y="173.6">-90.0</text>
</g>
<g font-size="1.9" fill="#fff">
<text x="193.5" y="76.7">AREF</text>
<text x="196.4" y="81.7">13</text>
<text x="165.4" y="89.4">5V</text>
<text x="195.4" y="86.8">~11</text>
<text x="195.4" y="89.4">~10</text>
<text x="196.4" y="84.3">12</text>
<text x="196.4" y="91.9">~9</text>
<text x="197.5" y="94.2">8</text>
<text x="197.5" y="99.8">7</text>
<text x="165.4" y="104.6">A0</text>
<text x="165.4" y="107.1">A1</text>
<text x="196.4" y="102.1">~6</text>
<text x="196.4" y="104.6">~5</text>
<text x="197.5" y="107.4">4</text>
<text x="165.4" y="109.7">A2</text>
<text x="165.4" y="112.2">A3</text>
<text x="196.4" y="109.7">~3</text>
<text x="197.5" y="112.2">2</text>
<text x="165.4" y="114.8">A4</text>
<text x="165.4" y="117.3">A5</text>
<text x="192.8" y="117.3">RX &lt; 0</text>
<text x="192.9" y="114.8">TX &gt; 1</text>
</g>
<g font-size="1.9" fill="#c00000">
<text x="183.5" y="165.3">&gt;</text>
<text x="184.4" y="171.6">%RH</text>
</g>
<text font-size="1.9" fill="#808080" x="191.7" y="171.6">°C</text>
<text font-size="1.7" fill="#fff" x="184.5" y="82" transform="rotate(90 184.5 82)">ARDUINO</text>
<g font-size="1.4" fill="#fff">
<text x="165.4" y="84.2">RESET</text>
<text x="169.3" y="92.6" transform="rotate(90 169.3 92.6)">POWER</text>
<text x="192.7" y="98.3" transform="rotate(90 192.7 98.3)">DIGITAL (PWM~)</text>
<text x="168.8" y="102.7" transform="rotate(90 168.8 102.7)">ANALOG IN</text>
<text x="169.5" y="119.3">www.arduino.cc</text>
<text x="169.4" y="120.8">blogembarcado.blogspot.com</text>
</g>
<text font-size="1.3" fill="#fff" x="165.4" y="94.5">GND</text>
<text font-size="1.3" fill="#808000" x="175" y="105.8" transform="rotate(-90 175 105.8)">ATMEL</text>
<text font-size="1.1" fill="#808000" x="176.7" y="103.3" transform="rotate(-90 176.7 103.3)">ATMEGA328P</text>
</svg>
